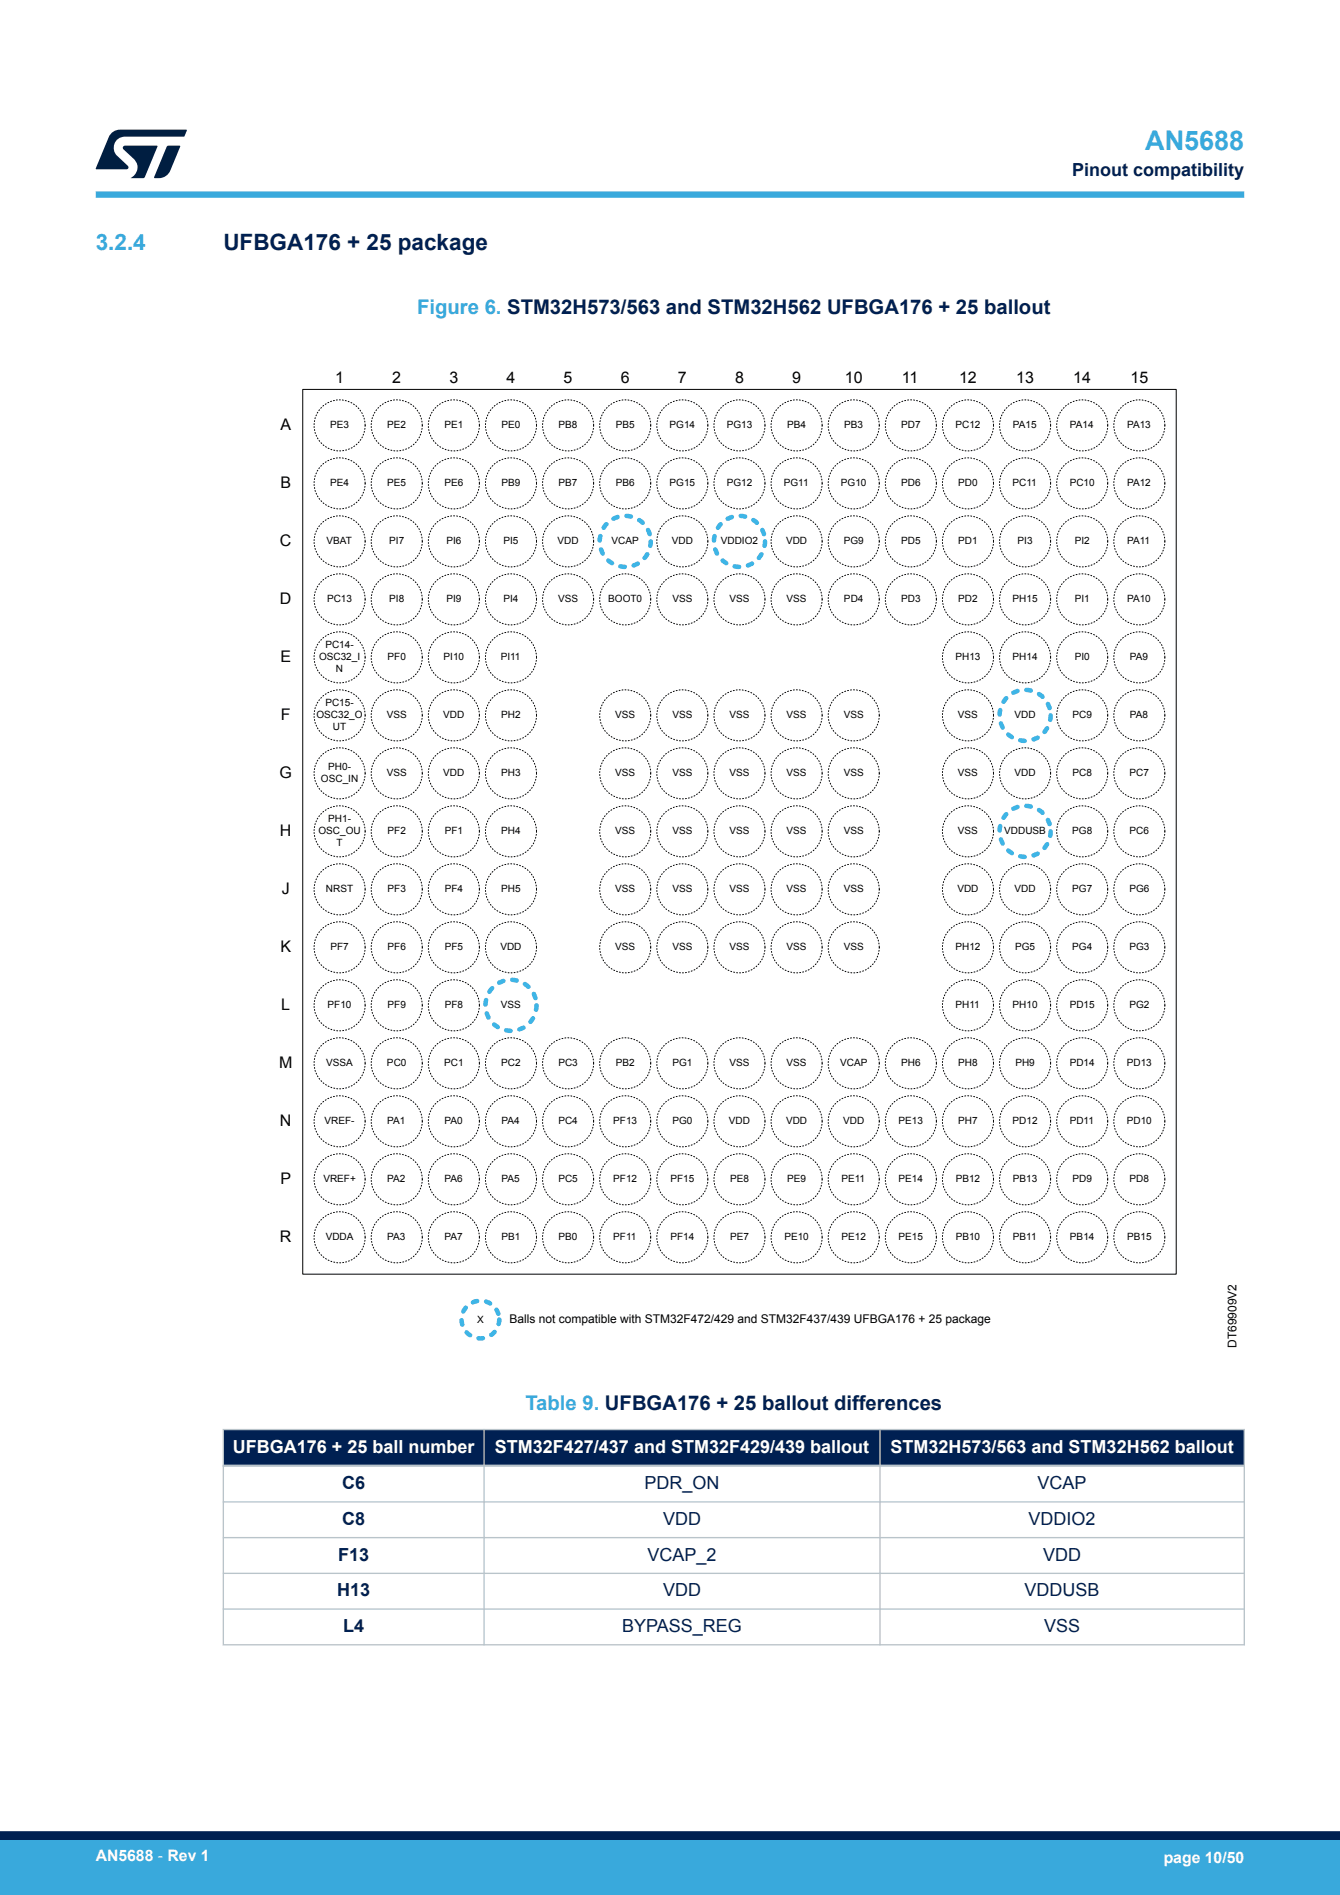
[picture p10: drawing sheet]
<svg xmlns="http://www.w3.org/2000/svg" width="210mm" height="297mm" viewBox="0 0 210 297" stroke-linecap="round" stroke-linejoin="round" font-family="sans-serif">
<path d="M47.4 61h136.9v138.7h-136.9z" fill="none" stroke="#000" stroke-width=".16"/>
<g fill="#fff" stroke="#000" stroke-width=".16" stroke-dasharray=".2 .3">
<circle cx="53.2" cy="193.9" r="4"/>
<circle cx="53.2" cy="184.8" r="4"/>
<circle cx="53.2" cy="175.7" r="4"/>
<circle cx="53.2" cy="166.7" r="4"/>
<circle cx="53.2" cy="157.6" r="4"/>
<circle cx="53.2" cy="148.5" r="4"/>
<circle cx="53.2" cy="139.4" r="4"/>
<circle cx="53.2" cy="130.3" r="4"/>
<circle cx="53.2" cy="121.2" r="4"/>
<circle cx="53.2" cy="112.1" r="4"/>
<circle cx="53.2" cy="103" r="4"/>
<circle cx="53.2" cy="93.9" r="4"/>
<circle cx="53.2" cy="84.9" r="4"/>
<circle cx="53.2" cy="75.8" r="4"/>
<circle cx="53.2" cy="66.7" r="4"/>
<circle cx="62.2" cy="193.9" r="4"/>
<circle cx="62.2" cy="184.8" r="4"/>
<circle cx="62.2" cy="175.7" r="4"/>
<circle cx="62.2" cy="166.7" r="4"/>
<circle cx="62.2" cy="157.6" r="4"/>
<circle cx="62.2" cy="148.5" r="4"/>
<circle cx="62.2" cy="139.4" r="4"/>
<circle cx="62.2" cy="130.3" r="4"/>
<circle cx="62.2" cy="121.2" r="4"/>
<circle cx="62.2" cy="112.1" r="4"/>
<circle cx="62.2" cy="103" r="4"/>
<circle cx="62.2" cy="93.9" r="4"/>
<circle cx="62.2" cy="84.9" r="4"/>
<circle cx="62.2" cy="75.8" r="4"/>
<circle cx="62.2" cy="66.7" r="4"/>
<circle cx="71.1" cy="193.9" r="4"/>
<circle cx="71.1" cy="184.8" r="4"/>
<circle cx="71.1" cy="175.7" r="4"/>
<circle cx="71.1" cy="166.7" r="4"/>
<circle cx="71.1" cy="157.6" r="4"/>
<circle cx="71.1" cy="148.5" r="4"/>
<circle cx="71.1" cy="139.4" r="4"/>
<circle cx="71.1" cy="130.3" r="4"/>
<circle cx="71.1" cy="121.2" r="4"/>
<circle cx="71.1" cy="112.1" r="4"/>
<circle cx="71.1" cy="103" r="4"/>
<circle cx="71.1" cy="93.9" r="4"/>
<circle cx="71.1" cy="84.9" r="4"/>
<circle cx="71.1" cy="75.8" r="4"/>
<circle cx="71.1" cy="66.7" r="4"/>
<circle cx="80.1" cy="193.9" r="4"/>
<circle cx="80.1" cy="184.8" r="4"/>
<circle cx="80.1" cy="175.7" r="4"/>
<circle cx="80.1" cy="166.7" r="4"/>
<circle cx="80.1" cy="148.5" r="4"/>
<circle cx="80.1" cy="139.4" r="4"/>
<circle cx="80.1" cy="130.3" r="4"/>
<circle cx="80.1" cy="121.2" r="4"/>
<circle cx="80.1" cy="112.1" r="4"/>
<circle cx="80.1" cy="103" r="4"/>
<circle cx="80.1" cy="93.9" r="4"/>
<circle cx="80.1" cy="84.9" r="4"/>
<circle cx="80.1" cy="75.8" r="4"/>
<circle cx="80.1" cy="66.7" r="4"/>
<circle cx="89" cy="193.9" r="4"/>
<circle cx="89" cy="184.8" r="4"/>
<circle cx="89" cy="175.7" r="4"/>
<circle cx="89" cy="166.7" r="4"/>
<circle cx="89" cy="93.9" r="4"/>
<circle cx="89" cy="84.9" r="4"/>
<circle cx="89" cy="75.8" r="4"/>
<circle cx="89" cy="66.7" r="4"/>
<circle cx="98" cy="193.9" r="4"/>
<circle cx="98" cy="184.8" r="4"/>
<circle cx="98" cy="175.7" r="4"/>
<circle cx="98" cy="166.7" r="4"/>
<circle cx="98" cy="148.5" r="4"/>
<circle cx="98" cy="139.4" r="4"/>
<circle cx="98" cy="130.3" r="4"/>
<circle cx="98" cy="121.2" r="4"/>
<circle cx="98" cy="112.1" r="4"/>
<circle cx="98" cy="93.9" r="4"/>
<circle cx="98" cy="75.8" r="4"/>
<circle cx="98" cy="66.7" r="4"/>
<circle cx="106.9" cy="193.9" r="4"/>
<circle cx="106.9" cy="184.8" r="4"/>
<circle cx="106.9" cy="175.7" r="4"/>
<circle cx="106.9" cy="166.7" r="4"/>
<circle cx="106.9" cy="148.5" r="4"/>
<circle cx="106.9" cy="139.4" r="4"/>
<circle cx="106.9" cy="130.3" r="4"/>
<circle cx="106.9" cy="121.2" r="4"/>
<circle cx="106.9" cy="112.1" r="4"/>
<circle cx="106.9" cy="93.9" r="4"/>
<circle cx="106.9" cy="84.9" r="4"/>
<circle cx="106.9" cy="75.8" r="4"/>
<circle cx="106.9" cy="66.7" r="4"/>
<circle cx="115.9" cy="193.9" r="4"/>
<circle cx="115.9" cy="184.8" r="4"/>
<circle cx="115.9" cy="175.7" r="4"/>
<circle cx="115.9" cy="166.7" r="4"/>
<circle cx="115.9" cy="148.5" r="4"/>
<circle cx="115.9" cy="139.4" r="4"/>
<circle cx="115.9" cy="130.3" r="4"/>
<circle cx="115.9" cy="121.2" r="4"/>
<circle cx="115.9" cy="112.1" r="4"/>
<circle cx="115.9" cy="93.9" r="4"/>
<circle cx="115.9" cy="75.8" r="4"/>
<circle cx="115.9" cy="66.7" r="4"/>
<circle cx="124.8" cy="193.9" r="4"/>
<circle cx="124.8" cy="184.8" r="4"/>
<circle cx="124.8" cy="175.7" r="4"/>
<circle cx="124.8" cy="166.7" r="4"/>
<circle cx="124.8" cy="148.5" r="4"/>
<circle cx="124.8" cy="139.4" r="4"/>
<circle cx="124.8" cy="130.3" r="4"/>
<circle cx="124.8" cy="121.2" r="4"/>
<circle cx="124.8" cy="112.1" r="4"/>
<circle cx="124.8" cy="93.9" r="4"/>
<circle cx="124.8" cy="84.9" r="4"/>
<circle cx="124.8" cy="75.8" r="4"/>
<circle cx="124.8" cy="66.7" r="4"/>
<circle cx="133.8" cy="193.9" r="4"/>
<circle cx="133.8" cy="184.8" r="4"/>
<circle cx="133.8" cy="175.7" r="4"/>
<circle cx="133.8" cy="166.7" r="4"/>
<circle cx="133.8" cy="148.5" r="4"/>
<circle cx="133.8" cy="139.4" r="4"/>
<circle cx="133.8" cy="130.3" r="4"/>
<circle cx="133.8" cy="121.2" r="4"/>
<circle cx="133.8" cy="112.1" r="4"/>
<circle cx="133.8" cy="93.9" r="4"/>
<circle cx="133.8" cy="84.9" r="4"/>
<circle cx="133.8" cy="75.8" r="4"/>
<circle cx="133.8" cy="66.7" r="4"/>
<circle cx="142.7" cy="193.9" r="4"/>
<circle cx="142.7" cy="184.8" r="4"/>
<circle cx="142.7" cy="175.7" r="4"/>
<circle cx="142.7" cy="166.7" r="4"/>
<circle cx="142.7" cy="93.9" r="4"/>
<circle cx="142.7" cy="84.9" r="4"/>
<circle cx="142.7" cy="75.8" r="4"/>
<circle cx="142.7" cy="66.7" r="4"/>
<circle cx="151.7" cy="193.9" r="4"/>
<circle cx="151.7" cy="184.8" r="4"/>
<circle cx="151.7" cy="175.7" r="4"/>
<circle cx="151.7" cy="166.7" r="4"/>
<circle cx="151.7" cy="157.6" r="4"/>
<circle cx="151.7" cy="148.5" r="4"/>
<circle cx="151.7" cy="139.4" r="4"/>
<circle cx="151.7" cy="130.3" r="4"/>
<circle cx="151.7" cy="121.2" r="4"/>
<circle cx="151.7" cy="112.1" r="4"/>
<circle cx="151.7" cy="103" r="4"/>
<circle cx="151.7" cy="93.9" r="4"/>
<circle cx="151.7" cy="84.9" r="4"/>
<circle cx="151.7" cy="75.8" r="4"/>
<circle cx="151.7" cy="66.7" r="4"/>
<circle cx="160.7" cy="193.9" r="4"/>
<circle cx="160.7" cy="184.8" r="4"/>
<circle cx="160.7" cy="175.7" r="4"/>
<circle cx="160.7" cy="166.7" r="4"/>
<circle cx="160.7" cy="157.6" r="4"/>
<circle cx="160.7" cy="148.5" r="4"/>
<circle cx="160.7" cy="139.4" r="4"/>
<circle cx="160.7" cy="121.2" r="4"/>
<circle cx="160.7" cy="103" r="4"/>
<circle cx="160.7" cy="93.9" r="4"/>
<circle cx="160.7" cy="84.9" r="4"/>
<circle cx="160.7" cy="75.8" r="4"/>
<circle cx="160.7" cy="66.7" r="4"/>
<circle cx="169.6" cy="193.9" r="4"/>
<circle cx="169.6" cy="184.8" r="4"/>
<circle cx="169.6" cy="175.7" r="4"/>
<circle cx="169.6" cy="166.7" r="4"/>
<circle cx="169.6" cy="157.6" r="4"/>
<circle cx="169.6" cy="148.5" r="4"/>
<circle cx="169.6" cy="139.4" r="4"/>
<circle cx="169.6" cy="130.3" r="4"/>
<circle cx="169.6" cy="121.2" r="4"/>
<circle cx="169.6" cy="112.1" r="4"/>
<circle cx="169.6" cy="103" r="4"/>
<circle cx="169.6" cy="93.9" r="4"/>
<circle cx="169.6" cy="84.9" r="4"/>
<circle cx="169.6" cy="75.8" r="4"/>
<circle cx="169.6" cy="66.7" r="4"/>
<circle cx="178.6" cy="193.9" r="4"/>
<circle cx="178.6" cy="184.8" r="4"/>
<circle cx="178.6" cy="175.7" r="4"/>
<circle cx="178.6" cy="166.7" r="4"/>
<circle cx="178.6" cy="157.6" r="4"/>
<circle cx="178.6" cy="148.5" r="4"/>
<circle cx="178.6" cy="139.4" r="4"/>
<circle cx="178.6" cy="130.3" r="4"/>
<circle cx="178.6" cy="121.2" r="4"/>
<circle cx="178.6" cy="112.1" r="4"/>
<circle cx="178.6" cy="103" r="4"/>
<circle cx="178.6" cy="93.9" r="4"/>
<circle cx="178.6" cy="84.9" r="4"/>
<circle cx="178.6" cy="75.8" r="4"/>
<circle cx="178.6" cy="66.7" r="4"/>
</g>
<g fill="#fff" stroke="#3cb4e6" stroke-width=".71" stroke-dasharray=".7 1.4">
<circle cx="80.1" cy="157.6" r="4"/>
<circle cx="98" cy="84.9" r="4"/>
<circle cx="115.9" cy="84.9" r="4"/>
<circle cx="160.7" cy="130.3" r="4"/>
<circle cx="160.7" cy="112.1" r="4"/>
<circle cx="75.3" cy="206.8" r="2.95"/>
</g>
<g fill="#002052">
<path d="M35 224.1h160v5.6h-160z" fill-rule="evenodd"/>
<path d="M35 224.1h160v5.6h-160z" fill-rule="evenodd"/>
</g>
<path d="M34.9 224.1h160.2M34.9 235.4h160.2M35 223.9v34M75.9 223.9v34M137.9 223.9v34M195 223.9v34M34.9 241h160.2M34.9 246.6h160.2M34.9 252.2h160.2M34.9 257.8h160.2" fill="none" stroke="#b9c4ca" stroke-width=".21"/>
<path d="M34.9 229.7h160.2" fill="none" stroke="#b9c4ca" stroke-width=".35"/>
<path d="M15 30.5h180" fill="none" stroke="#39a9dc" stroke-width="1"/>
<g fill="#001e41">
<path d="M17.6 20.8l.8-.4 .4-.1h10.4l.1 .1-.5 1h-9.2a1.74 1.74 0 0 0-1.6 1 1.74 1.74 0 0 0 .3 2l1.7 1.6 .1 .2-.1 .3h-5l2.1-5z"/>
<path d="M26.2 22.9l1.9-.1 .2 .1-1.6 3.9a1.92 1.92 0 0 1-1.8 1.1h-.7l-.1-.1z"/>
<path d="M19.4 22.9l5.2-.1 .1 .1-2.1 5h-2.1a1.85 1.85 0 0 0 .5-2.9l-1.6-1.6-.2-.2z"/>
</g>
<g fill="#39a9dc">
<path d="M0 288.4h210v8.6h-210z" fill-rule="evenodd"/>
<path d="M-.1 288.4h210.2v4.4h-210.2z" fill-rule="evenodd"/>
</g>
<path d="M0 287.7h210" fill="none" stroke="#002052" stroke-width="1.4"/>
<text font-size="4.2" fill="#39a9dc" x="179.5" y="23.5">AN5688</text>
<text font-size="3.5" fill="#39a9dc" x="15" y="39.1">3.2.4</text>
<text font-size="3.5" fill="#002052" x="35" y="39.1">UFBGA176 + 25 package</text>
<g font-size="3.2" fill="#39a9dc">
<text x="65.4" y="49.2">Figure 6. STM32H573/563 and STM32H562 UFBGA176 + 25 ballout</text>
<text x="82.3" y="221.1">Table 9. UFBGA176 + 25 ballout differences</text>
</g>
<g font-size="2.8" fill="#002052">
<text x="168" y="27.5">Pinout compatibility</text>
<text x="53.6" y="233.4">C6</text>
<text x="101" y="233.4">PDR_ON</text>
<text x="162.6" y="233.4">VCAP</text>
<text x="53.6" y="239">C8</text>
<text x="103.9" y="239">VDD</text>
<text x="161.2" y="239">VDDIO2</text>
<text x="53" y="244.6">F13</text>
<text x="101.5" y="244.6">VCAP_2</text>
<text x="163.5" y="244.6">VDD</text>
<text x="52.8" y="250.2">H13</text>
<text x="103.9" y="250.2">VDD</text>
<text x="160.6" y="250.2">VDDUSB</text>
<text x="53.8" y="255.8">L4</text>
<text x="97.5" y="255.8">BYPASS_REG</text>
<text x="163.6" y="255.8">VSS</text>
</g>
<g font-size="2.8" fill="#fff">
<text x="36.5" y="227.7">UFBGA176 + 25 ball number</text>
<text x="77.6" y="227.7">STM32F427/437 and STM32F429/439 ballout</text>
<text x="139.6" y="227.7">STM32H573/563 and STM32H562 ballout</text>
</g>
<g font-size="2.5">
<text x="52.5" y="60">1</text>
<text x="61.5" y="60">2</text>
<text x="70.4" y="60">3</text>
<text x="79.4" y="60">4</text>
<text x="88.3" y="60">5</text>
<text x="97.3" y="60">6</text>
<text x="106.2" y="60">7</text>
<text x="115.2" y="60">8</text>
<text x="124.1" y="60">9</text>
<text x="132.4" y="60">10</text>
<text x="141.3" y="60">11</text>
<text x="150.3" y="60">12</text>
<text x="159.3" y="60">13</text>
<text x="168.2" y="60">14</text>
<text x="177.2" y="60">15</text>
<text x="43.9" y="67.4">A</text>
<text x="43.9" y="76.5">B</text>
<text x="43.9" y="85.6">C</text>
<text x="43.9" y="94.7">D</text>
<text x="43.9" y="103.8">E</text>
<text x="44" y="112.9">F</text>
<text x="43.8" y="122">G</text>
<text x="43.9" y="131">H</text>
<text x="44.2" y="140.1">J</text>
<text x="43.9" y="149.2">K</text>
<text x="44.1" y="158.3">L</text>
<text x="43.7" y="167.4">M</text>
<text x="43.9" y="176.5">N</text>
<text x="43.9" y="185.6">P</text>
<text x="43.9" y="194.7">R</text>
</g>
<g font-size="2.5" fill="#fff">
<text x="15" y="291.6">AN5688 - Rev 1</text>
<text x="182.4" y="291.9">page 10/50</text>
</g>
<g font-size="1.9">
<text x="79.8" y="207.4">Balls not compatible with STM32F472/429 and STM32F437/439 UFBGA176 + 25 package</text>
<text x="193.8" y="211.3" transform="rotate(-90 193.8 211.3)">DT69909V2</text>
</g>
<g font-size="1.6">
<text x="51.7" y="67.1">PE3</text>
<text x="60.7" y="67.1">PE2</text>
<text x="69.6" y="67.1">PE1</text>
<text x="78.6" y="67.1">PE0</text>
<text x="87.6" y="67.1">PB8</text>
<text x="96.5" y="67.1">PB5</text>
<text x="104.9" y="67.1">PG14</text>
<text x="113.9" y="67.1">PG13</text>
<text x="123.4" y="67.1">PB4</text>
<text x="132.3" y="67.1">PB3</text>
<text x="141.2" y="67.1">PD7</text>
<text x="149.7" y="67.1">PC12</text>
<text x="158.7" y="67.1">PA15</text>
<text x="167.7" y="67.1">PA14</text>
<text x="176.6" y="67.1">PA13</text>
<text x="51.7" y="76.2">PE4</text>
<text x="60.7" y="76.2">PE5</text>
<text x="69.6" y="76.2">PE6</text>
<text x="78.6" y="76.2">PB9</text>
<text x="87.6" y="76.2">PB7</text>
<text x="96.5" y="76.2">PB6</text>
<text x="104.9" y="76.2">PG15</text>
<text x="113.9" y="76.2">PG12</text>
<text x="122.8" y="76.2">PG11</text>
<text x="131.8" y="76.2">PG10</text>
<text x="141.2" y="76.2">PD6</text>
<text x="150.2" y="76.2">PD0</text>
<text x="158.7" y="76.2">PC11</text>
<text x="167.6" y="76.2">PC10</text>
<text x="176.6" y="76.2">PA12</text>
<text x="51.2" y="85.3">VBAT</text>
<text x="61" y="85.3">PI7</text>
<text x="69.9" y="85.3">PI6</text>
<text x="78.9" y="85.3">PI5</text>
<text x="87.4" y="85.3">VDD</text>
<text x="95.9" y="85.3">VCAP</text>
<text x="105.3" y="85.3">VDD</text>
<text x="113" y="85.3">VDDIO2</text>
<text x="123.2" y="85.3">VDD</text>
<text x="132.2" y="85.3">PG9</text>
<text x="141.2" y="85.3">PD5</text>
<text x="150.2" y="85.3">PD1</text>
<text x="159.5" y="85.3">PI3</text>
<text x="168.4" y="85.3">PI2</text>
<text x="176.6" y="85.3">PA11</text>
<text x="51.3" y="94.4">PC13</text>
<text x="61" y="94.4">PI8</text>
<text x="69.9" y="94.4">PI9</text>
<text x="78.9" y="94.4">PI4</text>
<text x="87.5" y="94.4">VSS</text>
<text x="95.3" y="94.4">BOOT0</text>
<text x="105.4" y="94.4">VSS</text>
<text x="114.3" y="94.4">VSS</text>
<text x="123.3" y="94.4">VSS</text>
<text x="132.3" y="94.4">PD4</text>
<text x="141.2" y="94.4">PD3</text>
<text x="150.2" y="94.4">PD2</text>
<text x="158.7" y="94.4">PH15</text>
<text x="168.4" y="94.4">PI1</text>
<text x="176.6" y="94.4">PA10</text>
<text x="51" y="101.6">PC14-</text>
<text x="50" y="103.5">OSC32_I</text>
<text x="52.7" y="105.4">N</text>
<text x="60.7" y="103.5">PF0</text>
<text x="69.5" y="103.5">PI10</text>
<text x="78.5" y="103.5">PI11</text>
<text x="149.7" y="103.5">PH13</text>
<text x="158.7" y="103.5">PH14</text>
<text x="168.4" y="103.5">PI0</text>
<text x="177.1" y="103.5">PA9</text>
<text x="49.6" y="112.6">OSC32_O</text>
<text x="51" y="110.7">PC15-</text>
<text x="60.6" y="112.6">VSS</text>
<text x="69.5" y="112.6">VDD</text>
<text x="78.6" y="112.6">PH2</text>
<text x="96.4" y="112.6">VSS</text>
<text x="105.4" y="112.6">VSS</text>
<text x="114.3" y="112.6">VSS</text>
<text x="123.3" y="112.6">VSS</text>
<text x="132.2" y="112.6">VSS</text>
<text x="150.1" y="112.6">VSS</text>
<text x="159" y="112.6">VDD</text>
<text x="168.1" y="112.6">PC9</text>
<text x="177.1" y="112.6">PA8</text>
<text x="52.2" y="114.5">UT</text>
<text x="50.3" y="122.6">OSC_IN</text>
<text x="51.4" y="120.7">PH0-</text>
<text x="60.6" y="121.7">VSS</text>
<text x="69.5" y="121.7">VDD</text>
<text x="78.6" y="121.7">PH3</text>
<text x="96.4" y="121.7">VSS</text>
<text x="105.4" y="121.7">VSS</text>
<text x="114.3" y="121.7">VSS</text>
<text x="123.3" y="121.7">VSS</text>
<text x="132.2" y="121.7">VSS</text>
<text x="150.1" y="121.7">VSS</text>
<text x="159" y="121.7">VDD</text>
<text x="168.1" y="121.7">PC8</text>
<text x="177" y="121.7">PC7</text>
<text x="49.9" y="130.8">OSC_OU</text>
<text x="51.4" y="128.9">PH1-</text>
<text x="60.7" y="130.8">PF2</text>
<text x="69.7" y="130.8">PF1</text>
<text x="78.6" y="130.8">PH4</text>
<text x="96.4" y="130.8">VSS</text>
<text x="105.4" y="130.8">VSS</text>
<text x="114.3" y="130.8">VSS</text>
<text x="123.3" y="130.8">VSS</text>
<text x="132.2" y="130.8">VSS</text>
<text x="150.1" y="130.8">VSS</text>
<text x="157.4" y="130.8">VDDUSB</text>
<text x="168" y="130.8">PG8</text>
<text x="177" y="130.8">PC6</text>
<text x="52.7" y="132.6">T</text>
<text x="51.1" y="139.9">NRST</text>
<text x="60.7" y="139.9">PF3</text>
<text x="69.7" y="139.9">PF4</text>
<text x="78.6" y="139.9">PH5</text>
<text x="96.4" y="139.9">VSS</text>
<text x="105.4" y="139.9">VSS</text>
<text x="114.3" y="139.9">VSS</text>
<text x="123.3" y="139.9">VSS</text>
<text x="132.2" y="139.9">VSS</text>
<text x="150" y="139.9">VDD</text>
<text x="159" y="139.9">VDD</text>
<text x="168" y="139.9">PG7</text>
<text x="177" y="139.9">PG6</text>
<text x="51.8" y="148.9">PF7</text>
<text x="60.7" y="148.9">PF6</text>
<text x="69.7" y="148.9">PF5</text>
<text x="78.4" y="148.9">VDD</text>
<text x="96.4" y="148.9">VSS</text>
<text x="105.4" y="148.9">VSS</text>
<text x="114.3" y="148.9">VSS</text>
<text x="123.3" y="148.9">VSS</text>
<text x="132.2" y="148.9">VSS</text>
<text x="149.7" y="148.9">PH12</text>
<text x="159.1" y="148.9">PG5</text>
<text x="168" y="148.9">PG4</text>
<text x="177" y="148.9">PG3</text>
<text x="51.3" y="158">PF10</text>
<text x="60.7" y="158">PF9</text>
<text x="69.7" y="158">PF8</text>
<text x="78.5" y="158">VSS</text>
<text x="149.7" y="158">PH11</text>
<text x="158.7" y="158">PH10</text>
<text x="167.6" y="158">PD15</text>
<text x="177" y="158">PG2</text>
<text x="51.1" y="167.1">VSSA</text>
<text x="60.6" y="167.1">PC0</text>
<text x="69.6" y="167.1">PC1</text>
<text x="78.6" y="167.1">PC2</text>
<text x="87.5" y="167.1">PC3</text>
<text x="96.5" y="167.1">PB2</text>
<text x="105.4" y="167.1">PG1</text>
<text x="114.3" y="167.1">VSS</text>
<text x="123.3" y="167.1">VSS</text>
<text x="131.7" y="167.1">VCAP</text>
<text x="141.2" y="167.1">PH6</text>
<text x="150.2" y="167.1">PH8</text>
<text x="159.1" y="167.1">PH9</text>
<text x="167.6" y="167.1">PD14</text>
<text x="176.6" y="167.1">PD13</text>
<text x="50.9" y="176.2">VREF-</text>
<text x="60.7" y="176.2">PA1</text>
<text x="69.6" y="176.2">PA0</text>
<text x="78.6" y="176.2">PA4</text>
<text x="87.5" y="176.2">PC4</text>
<text x="96.1" y="176.2">PF13</text>
<text x="105.4" y="176.2">PG0</text>
<text x="114.2" y="176.2">VDD</text>
<text x="123.2" y="176.2">VDD</text>
<text x="132.1" y="176.2">VDD</text>
<text x="140.8" y="176.2">PE13</text>
<text x="150.2" y="176.2">PH7</text>
<text x="158.7" y="176.2">PD12</text>
<text x="167.6" y="176.2">PD11</text>
<text x="176.6" y="176.2">PD10</text>
<text x="50.7" y="185.3">VREF+</text>
<text x="60.7" y="185.3">PA2</text>
<text x="69.6" y="185.3">PA6</text>
<text x="78.6" y="185.3">PA5</text>
<text x="87.5" y="185.3">PC5</text>
<text x="96.1" y="185.3">PF12</text>
<text x="105.1" y="185.3">PF15</text>
<text x="114.4" y="185.3">PE8</text>
<text x="123.4" y="185.3">PE9</text>
<text x="131.9" y="185.3">PE11</text>
<text x="140.8" y="185.3">PE14</text>
<text x="149.8" y="185.3">PB12</text>
<text x="158.7" y="185.3">PB13</text>
<text x="168.1" y="185.3">PD9</text>
<text x="177" y="185.3">PD8</text>
<text x="51" y="194.4">VDDA</text>
<text x="60.7" y="194.4">PA3</text>
<text x="69.6" y="194.4">PA7</text>
<text x="78.6" y="194.4">PB1</text>
<text x="87.6" y="194.4">PB0</text>
<text x="96.1" y="194.4">PF11</text>
<text x="105.1" y="194.4">PF14</text>
<text x="114.4" y="194.4">PE7</text>
<text x="122.9" y="194.4">PE10</text>
<text x="131.9" y="194.4">PE12</text>
<text x="140.8" y="194.4">PE15</text>
<text x="149.8" y="194.4">PB10</text>
<text x="158.7" y="194.4">PB11</text>
<text x="167.7" y="194.4">PB14</text>
<text x="176.6" y="194.4">PB15</text>
<text x="74.8" y="207.3">X</text>
</g>
</svg>
